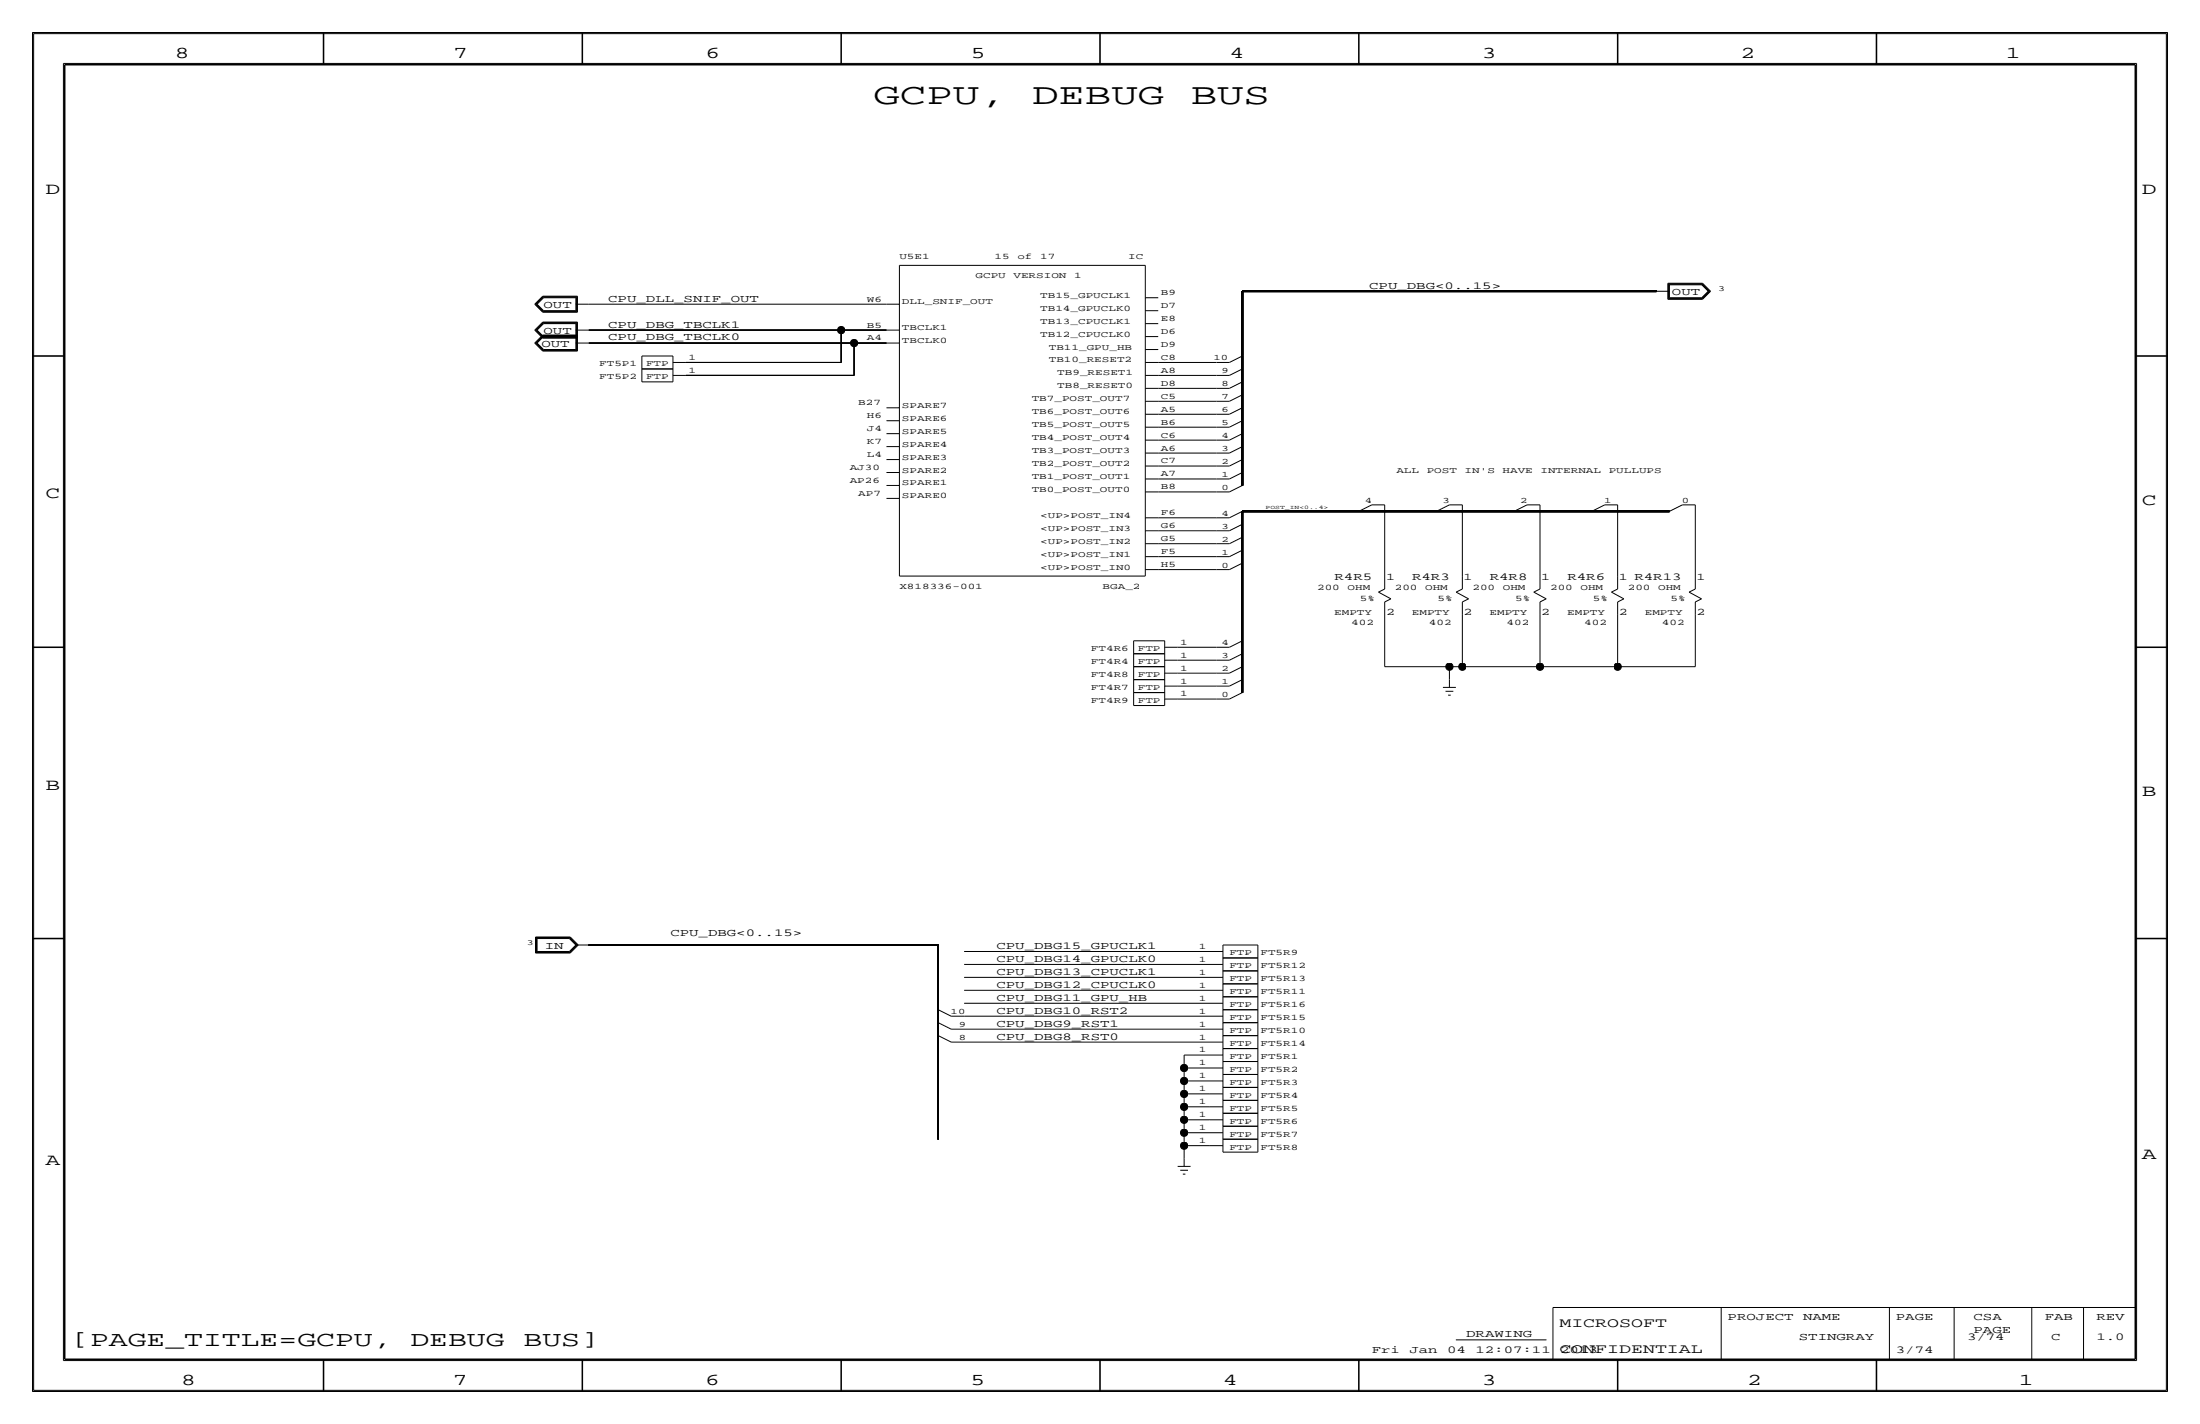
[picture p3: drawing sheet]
<svg xmlns="http://www.w3.org/2000/svg" width="432mm" height="279mm" viewBox="0 0 432 279" stroke-linecap="round" stroke-linejoin="round" font-family="sans-serif">
<!-- layer: Nets -->
<g fill="none" stroke="#000" stroke-width=".2">
<path d="M115.6 59.7h58.4zM115.6 67.3h52zM115.6 64.8h49.5zM134.6 73.7h33zM134.6 71.1h30.5zM165.1 64.8h8.9zM165.1 64.8v6.3zM167.6 67.3h6.4zM167.6 67.3v6.4zM227.3 78.7h11.5zM227.3 76.2h11.5zM227.3 73.7h11.5z"/>
<path d="M227.3 71.1h11.5zM227.3 96.5h11.5zM227.3 94h11.5zM227.3 91.4h11.5zM227.3 88.9h11.5zM227.3 83.8h11.5zM227.3 86.4h11.5zM227.3 81.3h11.5zM271.8 99.1v13.9zM287 99.1v13.9zM302.3 99.1v13.9zM317.5 99.1v13.9z"/>
<path d="M332.7 99.1v13.9zM227.3 111.8h11.5zM227.3 101.6h11.5zM227.3 104.1h11.5zM227.3 106.7h11.5zM227.3 109.2h11.5zM231.1 129.5h7.7zM231.1 127h7.7zM231.1 132.1h7.7zM231.1 134.6h7.7zM231.1 137.2h7.7zM271.8 120.7v10.1z"/>
<path d="M271.8 130.8h12.7zM284.5 130.8h2.5zM284.5 130.8v2.5zM287 120.7v10.1zM287 130.8h15.3zM302.3 120.7v10.1zM302.3 130.8h15.2zM317.5 120.7v10.1zM317.5 130.8h15.2zM332.7 120.7v10.1zM189.2 199.4h48.3zM189.2 194.3h48.3z"/>
<path d="M189.2 196.8h48.3zM189.2 191.8h48.3zM189.2 186.7h48.3zM189.2 189.2h48.3zM189.2 204.5h48.3zM189.2 201.9h48.3zM232.4 219.7v2.6zM232.4 219.7h5.1zM232.4 217.2v2.5zM232.4 217.2h5.1zM232.4 214.6v2.6zM232.4 214.6h5.1z"/>
<path d="M232.4 212.1v2.5zM232.4 212.1h5.1zM232.4 209.5v2.6zM232.4 209.5h5.1zM232.4 207v2.6zM232.4 207h5.1zM232.4 224.8v2.5zM232.4 224.8h5.1zM232.4 222.2v2.6zM232.4 222.2h5.1z"/>
</g>
<g fill="none" stroke="#000" stroke-width=".3">
<path d="M243.8 57.2h81.3zM243.8 57.2v12.7zM243.8 69.9v2.5zM243.8 72.4v2.5zM243.8 74.9v2.6zM243.8 77.5v2.5zM243.8 80v2.5zM243.8 82.6v2.5zM243.8 85.1v2.5zM243.8 87.6v2.6zM243.8 90.2v2.5zM243.8 92.7v2.5z"/>
<path d="M243.8 100.3h22.9zM243.8 100.3v2.6zM243.8 102.9v2.5zM243.8 105.4v2.5zM243.8 110.5v15.2zM243.8 107.9v2.6zM266.7 100.3h15.2zM281.9 100.3h15.3zM297.2 100.3h15.2zM312.4 100.3h15.3zM243.8 133.3v2.6zM243.8 130.8v2.5z"/>
<path d="M243.8 128.3v2.5zM243.8 125.7v2.6zM115.6 185.4h68.5zM184.1 198.1v2.6zM184.1 185.4v12.7zM184.1 203.2v20.3zM184.1 200.7v2.5z"/>
</g>
<g fill="#000" stroke="#000" stroke-width=".2">
<circle cx="165.1" cy="64.8" r=".72"/>
<circle cx="167.6" cy="67.3" r=".72"/>
<circle cx="284.5" cy="130.8" r=".72"/>
<circle cx="287" cy="130.8" r=".72"/>
<circle cx="302.3" cy="130.8" r=".72"/>
<circle cx="317.5" cy="130.8" r=".72"/>
<circle cx="232.4" cy="209.6" r=".72"/>
<circle cx="232.4" cy="212.1" r=".72"/>
<circle cx="232.4" cy="214.6" r=".72"/>
<circle cx="232.4" cy="217.2" r=".72"/>
<circle cx="232.4" cy="219.7" r=".72"/>
<circle cx="232.4" cy="222.3" r=".72"/>
<circle cx="232.4" cy="224.8" r=".72"/>
</g>
<!-- layer: Components -->
<g fill="none" stroke="#000" stroke-width=".2">
<path d="M105 59.7l1.5 1.6zM105 59.7l1.5-1.6zM105.1 59.7l1.5 1.5zM105.1 59.7l1.5-1.5zM105.3 59.7l1.3-1.4zM105.3 59.7l1.3 1.4zM105.4 59.7l1.3 1.3zM105.4 59.7l1.3-1.3zM106.5 58.1h6.8zM106.6 58.2h6.6zM106.6 58.3h6.5zM106.7 58.4h6.3z"/>
<path d="M113 58.4v2.6zM113 59.7h2.6zM113.1 58.3v2.8zM113.2 58.2v3zM113.3 58.1v3.2zM174 59.7h2.5zM176.5 52.1h48.3zM176.5 52.1v60.9zM224.8 52.1v60.9zM224.8 58.4h2.5zM325.1 57.2h2.6zM327.4 58.7h6.8z"/>
<path d="M327.4 55.6v3.1zM327.4 55.6h6.8zM327.5 55.7v2.9zM327.5 58.6h6.6zM327.5 55.7h6.6zM327.6 55.8v2.7zM327.6 58.5h6.5zM327.6 55.8h6.5zM327.7 55.9h6.3zM327.7 55.9v2.5zM327.7 58.4h6.3zM334 58.4l1.3-1.3z"/>
<path d="M334 55.9l1.3 1.3zM334.1 58.5l1.3-1.3zM334.1 55.8l1.3 1.4zM334.1 58.6l1.5-1.4zM334.1 55.7l1.5 1.5zM334.2 55.6l1.5 1.6zM334.2 58.7l1.5-1.6zM105 67.3l1.5 1.6zM105 64.8l1.5 1.5zM105 67.3l1.5-1.6zM105 64.8l1.5-1.6zM105.1 67.3l1.5 1.5z"/>
<path d="M105.1 64.8l1.5 1.4zM105.1 67.3l1.5-1.5zM105.1 64.8l1.5-1.5zM105.3 67.3l1.3-1.4zM105.3 64.8l1.3-1.4zM105.3 67.3l1.3 1.4zM105.3 64.8l1.3 1.3zM105.4 67.3l1.3 1.3zM105.4 64.8l1.3 1.2zM105.4 67.3l1.3-1.3zM105.4 64.8l1.3-1.3zM106.5 65.7h6.8z"/>
<path d="M106.5 63.2h6.8zM106.5 61.3h6.8zM106.5 68.9h6.8zM106.5 66.3h6.8zM106.6 61.2h6.6zM106.6 68.8h6.6zM106.6 66.2h6.6zM106.6 65.8h6.6zM106.6 63.3h6.6zM106.6 65.9h6.5zM106.6 63.4h6.5zM106.6 61.1h6.5z"/>
<path d="M106.6 68.7h6.5zM106.6 66.1h6.5zM106.7 61h6.3zM106.7 66h6.3zM106.7 68.6h6.3zM106.7 63.5h6.3zM113 66v2.6zM113 63.5v2.5zM113 67.3h2.6zM113 64.8h2.6zM113.1 65.9v2.8zM113.1 63.4v2.7z"/>
<path d="M113.2 65.8v3zM113.2 63.3v2.9zM113.3 65.7v3.2zM113.3 63.2v3.1zM126 74.9h6.1zM126 72.4v2.5zM126 72.4h6.1zM126 69.8v2.6zM126 69.8h6.1zM132.1 72.4v2.5zM132.1 69.8v2.6zM132.1 73.7h2.5z"/>
<path d="M132.1 71.1h2.5zM174 64.8h2.5zM174 67.3h2.5zM224.8 61h2.5zM224.8 66h2.5zM224.8 63.5h2.5zM224.8 68.6h2.5zM224.8 78.7h2.5zM224.8 73.7h2.5zM224.8 71.1h2.5zM224.8 76.2h2.5zM238.8 78.7h2.5z"/>
<path d="M238.8 76.2h2.5zM238.8 73.7h2.5zM238.8 71.1h2.5zM241.3 78.7l2.5-1.2zM241.3 76.2l2.5-1.3zM241.3 73.7l2.5-1.3zM241.3 71.1l2.5-1.3zM174 97.8h2.5zM174 95.2h2.5zM174 92.7h2.5zM174 90.2h2.5zM174 87.6h2.5z"/>
<path d="M174 85.1h2.5zM174 82.5h2.5zM174 80h2.5zM224.8 81.3h2.5zM224.8 88.9h2.5zM224.8 86.4h2.5zM224.8 83.8h2.5zM224.8 91.4h2.5zM224.8 94h2.5zM224.8 96.5h2.5zM238.8 94h2.5zM238.8 96.5h2.5z"/>
<path d="M238.8 91.4h2.5zM238.8 86.4h2.5zM238.8 88.9h2.5zM238.8 81.3h2.5zM238.8 83.8h2.5zM241.3 94l2.5-1.3zM241.3 96.5l2.5-1.3zM241.3 91.4l2.5-1.2zM241.3 86.4l2.5-1.3zM241.3 88.9l2.5-1.3zM241.3 81.3l2.5-1.3zM241.3 83.8l2.5-1.3z"/>
<path d="M269.2 99.1h2.6zM284.5 99.1h2.5zM299.7 99.1h2.6zM315 99.1h2.5zM330.2 99.1h2.5zM176.5 113h48.3zM224.8 104.1h2.5zM224.8 101.6h2.5zM224.8 111.8h2.5zM224.8 106.7h2.5zM224.8 109.2h2.5zM238.8 111.8h2.5z"/>
<path d="M238.8 104.1h2.5zM238.8 106.7h2.5zM238.8 109.2h2.5zM238.8 101.6h2.5zM241.3 111.8l2.5-1.3zM241.3 104.1l2.5-1.2zM241.3 106.7l2.5-1.3zM241.3 109.2l2.5-1.3zM241.3 101.6l2.5-1.3zM266.7 100.3l2.5-1.2zM270.6 116.2l2.4 1.3zM270.6 116.2l1.2-.6z"/>
<path d="M271.8 118.1l1.2-.6zM271.8 113v2.6zM271.8 118.1v2.6zM281.9 100.3l2.6-1.2zM285.8 116.2l1.2-.6zM285.8 116.2l2.4 1.3zM287 113v2.6zM287 118.1v2.6zM287 118.1l1.2-.6zM297.2 100.3l2.5-1.2zM301 116.2l1.3-.6zM301 116.2l2.5 1.3z"/>
<path d="M302.3 118.1l1.2-.6zM302.3 113v2.6zM302.3 118.1v2.6zM312.4 100.3l2.6-1.2zM316.3 116.2l1.2-.6zM316.3 116.2l2.4 1.3zM317.5 118.1l1.2-.6zM317.5 113v2.6zM317.5 118.1v2.6zM327.7 100.3l2.5-1.2zM331.5 116.2l1.2-.6zM331.5 116.2l2.5 1.3z"/>
<path d="M332.7 118.1l1.3-.6zM332.7 113v2.6zM332.7 118.1v2.6zM222.5 138.4h6.1zM222.5 135.9v2.5zM222.5 135.9h6.1zM222.5 133.3v2.6zM222.5 133.3h6.1zM222.5 130.8v2.6zM222.5 130.8h6.1zM222.5 128.3v2.5zM222.5 128.3h6.1z"/>
<path d="M222.5 125.7v2.6zM222.5 125.7h6.1zM228.6 135.9v2.5zM228.6 133.3v2.6zM228.6 130.8v2.6zM228.6 128.3v2.5zM228.6 125.7v2.6zM228.6 137.2h2.5zM228.6 134.6h2.5zM228.6 132.1h2.5zM228.6 129.5h2.5zM228.6 127h2.5z"/>
<path d="M238.8 137.2h2.5zM238.8 134.6h2.5zM238.8 132.1h2.5zM238.8 127h2.5zM238.8 129.5h2.5zM241.3 137.2l2.5-1.3zM241.3 134.6l2.5-1.3zM241.3 132.1l2.5-1.3zM241.3 127l2.5-1.3zM241.3 129.5l2.5-1.2zM283.2 134.9h2.6zM283.7 135.6h1.5z"/>
<path d="M284.2 136.4h.5zM284.5 133.3v1.6zM105.1 183.8h6.8zM105.1 183.8v3.2zM105.1 187h6.8zM105.2 183.9h6.7zM105.2 183.9v3zM105.2 186.9h6.7zM105.3 184v2.8zM105.3 186.8h6.5zM105.3 184h6.5zM105.4 184.1h6.4z"/>
<path d="M105.4 184.1v2.6zM105.4 186.7h6.4zM111.8 184.2l1.2 1.2zM111.8 186.7l1.2-1.3zM111.8 186.8l1.4-1.4zM111.8 184l1.4 1.4zM111.9 186.9l1.4-1.5zM111.9 183.9l1.4 1.5zM111.9 183.8l1.6 1.6zM111.9 187l1.6-1.6zM113 185.4h2.6zM184.2 198.1l2.5 1.3z"/>
<path d="M186.7 199.4h2.5zM237.5 189.2h2.5zM237.5 186.7h2.5zM237.5 191.8h2.5zM237.5 196.8h2.5zM237.5 194.3h2.5zM237.5 199.4h2.5zM240 190.5h6.9zM240 188v2.5zM240 188h6.9zM240 185.4v2.6zM240 185.4h6.9z"/>
<path d="M240 193h6.9zM240 190.5v2.5zM240 198.1h6.9zM240 195.6v2.5zM240 195.6h6.9zM240 193v2.6zM240 198.1v2.6zM246.9 188v2.5zM246.9 185.4v2.6zM246.9 190.5v2.5zM246.9 195.6v2.5zM246.9 193v2.6z"/>
<path d="M246.9 198.1v2.6zM184.2 200.7l2.5 1.2zM184.2 203.2l2.5 1.3zM186.7 201.9h2.5zM186.7 204.5h2.5zM237.5 201.9h2.5zM237.5 204.5h2.5zM237.5 209.5h2.5zM237.5 207h2.5zM237.5 214.6h2.5zM237.5 212.1h2.5zM237.5 217.2h2.5z"/>
<path d="M237.5 219.7h2.5zM240 203.2h6.9zM240 200.7v2.5zM240 200.7h6.9zM240 205.7h6.9zM240 203.2v2.5zM240 210.8h6.9zM240 208.3v2.5zM240 208.3h6.9zM240 205.7v2.6zM240 215.9h6.9zM240 213.4v2.5z"/>
<path d="M240 213.4h6.9zM240 210.8v2.6zM240 218.4h6.9zM240 215.9v2.5zM240 218.4v2.6zM246.9 200.7v2.5zM246.9 203.2v2.5zM246.9 208.3v2.5zM246.9 205.7v2.6zM246.9 213.4v2.5zM246.9 210.8v2.6zM246.9 215.9v2.5z"/>
<path d="M246.9 218.4v2.6zM231.1 228.9h2.6zM231.6 229.6h1.6zM232.2 230.4h.5zM232.4 227.3v1.6zM237.5 224.8h2.5zM237.5 222.2h2.5zM240 226.1h6.9zM240 223.5v2.6zM240 223.5h6.9zM240 221v2.5zM240 221h6.9z"/>
<path d="M246.9 223.5v2.6zM246.9 221v2.5zM285.8 262.9h17.7z"/>
</g>
<!-- layer: Page Border and Title Block -->
<g fill="none" stroke="#000" stroke-width=".3">
<path d="M6.3 6.3v266.7zM6.4 6.3h419zM12.7 12.7h406.4zM12.7 12.7v254zM63.5 6.3v6.4zM114.3 6.3v6.4zM165.1 6.3v6.4zM215.9 6.3v6.4zM266.7 6.3v6.4zM317.5 6.3v6.4zM368.3 6.3v6.4zM419.1 12.7v254z"/>
<path d="M425.4 6.3v266.7zM6.3 69.8h6.4zM419.1 69.8h6.3zM6.3 127h6.4zM419.1 127h6.3zM6.3 184.1h6.4zM419.1 184.1h6.3zM6.4 273h419zM12.7 266.7h406.4zM63.5 266.7v6.3zM114.3 266.7v6.3zM165.1 266.7v6.3z"/>
<path d="M215.9 266.7v6.3zM266.7 266.7v6.3zM317.5 266.7v6.3zM368.3 266.7v6.3z"/>
</g>
<g fill="none" stroke="#000" stroke-width=".2">
<path d="M6.6 6.6h418.6zM6.6 6.6v266.2zM12.4 12.4v254.6zM12.4 12.4h407zM419.4 12.4v254.6zM425.2 6.6v266.2zM304.8 256.5v10.2zM304.8 256.5h114.3zM337.8 256.5v10.2zM370.8 256.5v10.2zM383.5 256.5v10.2zM398.8 256.5v10.2z"/>
<path d="M408.9 256.5v10.2zM6.6 272.8h418.6zM12.4 267h407z"/>
</g>
<g font-size="5.8">
<text x="171.4" y="20.3">GCPU,</text>
<text x="202.6" y="20.3">DEBUG</text>
<text x="233.7" y="20.3">BUS</text>
</g>
<g font-size="4.2">
<text x="14" y="264.2">[PAGE_TITLE=GCPU,</text>
<text x="80.6" y="264.2">DEBUG</text>
<text x="102.7" y="264.2">BUS]</text>
</g>
<g font-size="3.3">
<text x="34.3" y="11.4">8</text>
<text x="88.9" y="11.4">7</text>
<text x="138.5" y="11.4">6</text>
<text x="190.5" y="11.4">5</text>
<text x="241.3" y="11.4">4</text>
<text x="290.8" y="11.4">3</text>
<text x="341.6" y="11.4">2</text>
<text x="393.7" y="11.4">1</text>
<text x="8.9" y="38.1">D</text>
<text x="420.4" y="38.1">D</text>
<text x="8.9" y="97.8">C</text>
<text x="420.4" y="99.1">C</text>
<text x="8.9" y="154.9">B</text>
<text x="420.4" y="156.2">B</text>
<text x="420.4" y="227.3">A</text>
<text x="8.9" y="228.6">A</text>
<text x="35.6" y="271.8">8</text>
<text x="88.9" y="271.8">7</text>
<text x="138.4" y="271.8">6</text>
<text x="190.5" y="271.8">5</text>
<text x="240" y="271.8">4</text>
<text x="290.8" y="271.8">3</text>
<text x="342.9" y="271.8">2</text>
<text x="396.2" y="271.8">1</text>
</g>
<g font-size="2.6">
<text x="306.1" y="260.4">MICROSOFT</text>
<text x="306.1" y="265.4">CONFIDENTIAL</text>
</g>
<g font-size="2.1">
<text x="119.4" y="59.2">CPU_DLL_SNIF_OUT</text>
<text x="268.7" y="56.6">CPU_DBG&lt;0..15&gt;</text>
<text x="328.2" y="57.9">OUT</text>
<text x="106.7" y="60.5">OUT</text>
<text x="106.7" y="65.5">OUT</text>
<text x="119.4" y="64.3">CPU_DBG_TBCLK1</text>
<text x="106.3" y="68.1">OUT</text>
<text x="119.4" y="66.8">CPU_DBG_TBCLK0</text>
<text x="261.9" y="113.8">R4R5</text>
<text x="277.2" y="113.8">R4R3</text>
<text x="292.4" y="113.8">R4R8</text>
<text x="307.6" y="113.8">R4R6</text>
<text x="131.6" y="183.6">CPU_DBG&lt;0..15&gt;</text>
<text x="106.9" y="186.2">IN</text>
<text x="195.6" y="191.3">CPU_DBG13_CPUCLK1</text>
<text x="195.6" y="186.2">CPU_DBG15_GPUCLK1</text>
<text x="195.6" y="188.7">CPU_DBG14_GPUCLK0</text>
<text x="195.6" y="193.8">CPU_DBG12_CPUCLK0</text>
<text x="195.6" y="196.3">CPU_DBG11_GPU_HB</text>
<text x="195.6" y="204">CPU_DBG8_RST0</text>
<text x="195.6" y="198.9">CPU_DBG10_RST2</text>
<text x="195.6" y="201.4">CPU_DBG9_RST1</text>
<text x="287.8" y="262.4">DRAWING</text>
<text x="339.1" y="259.1">PROJECT</text>
<text x="353.1" y="262.9">STINGRAY</text>
<text x="353.9" y="259.1">NAME</text>
<text x="372.1" y="259.1">PAGE</text>
<text x="386.1" y="262.9">3/74</text>
<text x="387.4" y="259.1">CSA</text>
<text x="387.4" y="261.6">PAGE</text>
<text x="401.3" y="259.1">FAB</text>
<text x="402.6" y="262.9">C</text>
<text x="411.5" y="259.1">REV</text>
<text x="411.5" y="262.9">1.0</text>
<text x="269.2" y="265.4">Fri</text>
<text x="276.6" y="265.4">Jan</text>
<text x="284" y="265.4">04</text>
<text x="289.6" y="265.4">12:07:11</text>
<text x="306.2" y="265.4">2013</text>
<text x="372.1" y="265.4">3/74</text>
</g>
<g font-size="2">
<text x="272" y="113.8">1</text>
<text x="287.3" y="113.8">1</text>
<text x="302.5" y="113.8">1</text>
<text x="317.8" y="113.8">1 R4R13</text>
<text x="333" y="113.8">1</text>
<text x="272" y="120.7">2</text>
<text x="287.3" y="120.7">2</text>
<text x="302.5" y="120.7">2</text>
<text x="317.8" y="120.7">2</text>
<text x="333" y="120.7">2</text>
</g>
<g font-size="1.7">
<text x="176.5" y="50.8">U5E1</text>
<text x="195.2" y="50.8">15</text>
<text x="199.7" y="50.8">of</text>
<text x="204.2" y="50.8">17</text>
<text x="221.4" y="50.8">IC</text>
<text x="170.1" y="59.2">W6</text>
<text x="177" y="59.7">DLL_SNIF_OUT</text>
<text x="191.5" y="54.6">GCPU</text>
<text x="198.9" y="54.6">VERSION</text>
<text x="204.2" y="58.4">TB15_GPUCLK1</text>
<text x="210.8" y="54.6">1</text>
<text x="227.8" y="57.9">B9</text>
<text x="170.1" y="64.3">B5</text>
<text x="177" y="64.8">TBCLK1</text>
<text x="204.2" y="61">TB14_GPUCLK0</text>
<text x="204.2" y="63.5">TB13_CPUCLK1</text>
<text x="227.8" y="65.5">D6</text>
<text x="227.8" y="63">E8</text>
<text x="227.8" y="60.5">D7</text>
<text x="117.6" y="71.9">FT5P1</text>
<text x="126.8" y="71.9">FTP</text>
<text x="135.1" y="70.6">1</text>
<text x="170.1" y="66.8">A4</text>
<text x="177" y="67.3">TBCLK0</text>
<text x="204.2" y="66">TB12_CPUCLK0</text>
<text x="205.8" y="68.6">TB11_GPU_HB</text>
<text x="205.8" y="71.1">TB10_RESET2</text>
<text x="227.8" y="70.6">C8</text>
<text x="227.8" y="68.1">D9</text>
<text x="117.6" y="74.4">FT5P2</text>
<text x="126.8" y="74.4">FTP</text>
<text x="135.1" y="73.2">1</text>
<text x="207.5" y="73.7">TB9_RESET1</text>
<text x="207.5" y="76.2">TB8_RESET0</text>
<text x="227.8" y="75.7">D8</text>
<text x="227.8" y="73.2">A8</text>
<text x="168.4" y="79.5">B27</text>
<text x="170.1" y="82">H6</text>
<text x="177" y="82.6">SPARE6</text>
<text x="177" y="80">SPARE7</text>
<text x="202.5" y="78.7">TB7_POST_OUT7</text>
<text x="202.5" y="81.3">TB6_POST_OUT6</text>
<text x="202.5" y="83.8">TB5_POST_OUT5</text>
<text x="227.8" y="83.3">B6</text>
<text x="227.8" y="80.8">A5</text>
<text x="227.8" y="78.2">C5</text>
<text x="170.1" y="89.7">L4</text>
<text x="170.1" y="87.1">K7</text>
<text x="170.1" y="84.6">J4</text>
<text x="177" y="87.6">SPARE4</text>
<text x="177" y="85.1">SPARE5</text>
<text x="202.5" y="88.9">TB3_POST_OUT3</text>
<text x="202.5" y="86.4">TB4_POST_OUT4</text>
<text x="227.8" y="88.4">A6</text>
<text x="227.8" y="85.9">C6</text>
<text x="166.8" y="94.7">AP26</text>
<text x="166.8" y="92.2">AJ30</text>
<text x="177" y="95.3">SPARE1</text>
<text x="177" y="92.7">SPARE2</text>
<text x="177" y="90.2">SPARE3</text>
<text x="202.5" y="91.4">TB2_POST_OUT2</text>
<text x="202.5" y="94">TB1_POST_OUT1</text>
<text x="227.8" y="93.5">A7</text>
<text x="227.8" y="90.9">C7</text>
<text x="274.1" y="92.7">ALL</text>
<text x="280" y="92.7">POST</text>
<text x="287.5" y="92.7">IN'S</text>
<text x="294.9" y="92.7">HAVE</text>
<text x="302.4" y="92.7">INTERNAL</text>
<text x="315.7" y="92.7">PULLUPS</text>
<text x="168.5" y="97.3">AP7</text>
<text x="177" y="97.8">SPARE0</text>
<text x="202.5" y="96.5">TB0_POST_OUT0</text>
<text x="204.2" y="101.6">&lt;UP&gt;POST_IN4</text>
<text x="227.8" y="96">B8</text>
<text x="227.8" y="101.1">F6</text>
<text x="204.2" y="104.1">&lt;UP&gt;POST_IN3</text>
<text x="204.2" y="106.7">&lt;UP&gt;POST_IN2</text>
<text x="227.8" y="106.2">G5</text>
<text x="227.8" y="103.6">G6</text>
<text x="204.2" y="111.8">&lt;UP&gt;POST_IN0</text>
<text x="204.2" y="109.2">&lt;UP&gt;POST_IN1</text>
<text x="227.8" y="111.3">H5</text>
<text x="227.8" y="108.7">F5</text>
<text x="176.5" y="115.6">X818336-001</text>
<text x="216.4" y="115.6">BGA_2</text>
<text x="258.5" y="115.8">200</text>
<text x="264.5" y="115.8">OHM</text>
<text x="266.9" y="117.9">5%</text>
<text x="273.8" y="115.8">200</text>
<text x="279.7" y="115.8">OHM</text>
<text x="282.1" y="117.9">5%</text>
<text x="289" y="115.8">200</text>
<text x="295" y="115.8">OHM</text>
<text x="297.4" y="117.9">5%</text>
<text x="304.2" y="115.8">200</text>
<text x="310.2" y="115.8">OHM</text>
<text x="312.6" y="117.9">5%</text>
<text x="319.5" y="115.8">200</text>
<text x="325.4" y="115.8">OHM</text>
<text x="327.9" y="117.9">5%</text>
<text x="261.9" y="120.7">EMPTY</text>
<text x="265.2" y="122.7">402</text>
<text x="277.1" y="120.7">EMPTY</text>
<text x="280.5" y="122.7">402</text>
<text x="292.4" y="120.7">EMPTY</text>
<text x="295.7" y="122.7">402</text>
<text x="307.6" y="120.7">EMPTY</text>
<text x="310.9" y="122.7">402</text>
<text x="322.8" y="120.7">EMPTY</text>
<text x="326.2" y="122.7">402</text>
<text x="214.1" y="130.3">FT4R4</text>
<text x="214.1" y="127.8">FT4R6</text>
<text x="223.3" y="130.3">FTP</text>
<text x="223.3" y="127.8">FTP</text>
<text x="231.6" y="131.6">1</text>
<text x="231.6" y="129">1</text>
<text x="231.6" y="126.5">1</text>
<text x="214.1" y="137.9">FT4R9</text>
<text x="214.1" y="135.4">FT4R7</text>
<text x="214.1" y="132.8">FT4R8</text>
<text x="223.3" y="137.9">FTP</text>
<text x="223.3" y="135.4">FTP</text>
<text x="223.3" y="132.8">FTP</text>
<text x="231.6" y="136.7">1</text>
<text x="231.6" y="134.1">1</text>
<text x="235.3" y="188.7">1</text>
<text x="235.3" y="186.2">1</text>
<text x="235.3" y="191.3">1</text>
<text x="241.3" y="190">FTP</text>
<text x="241.3" y="187.5">FTP</text>
<text x="247.4" y="190">FT5R12</text>
<text x="247.4" y="187.5">FT5R9</text>
<text x="235.3" y="196.3">1</text>
<text x="235.3" y="193.8">1</text>
<text x="241.3" y="192.5">FTP</text>
<text x="241.3" y="197.6">FTP</text>
<text x="241.3" y="195.1">FTP</text>
<text x="247.4" y="192.5">FT5R13</text>
<text x="247.4" y="197.6">FT5R16</text>
<text x="247.4" y="195.1">FT5R11</text>
<text x="235.3" y="201.4">1</text>
<text x="235.3" y="198.9">1</text>
<text x="235.3" y="204">1</text>
<text x="241.3" y="202.7">FTP</text>
<text x="241.3" y="200.2">FTP</text>
<text x="247.4" y="202.7">FT5R10</text>
<text x="247.4" y="200.2">FT5R15</text>
<text x="235.3" y="209">1</text>
<text x="235.3" y="206.5">1</text>
<text x="241.3" y="205.2">FTP</text>
<text x="241.3" y="207.8">FTP</text>
<text x="247.4" y="205.2">FT5R14</text>
<text x="247.4" y="207.8">FT5R1</text>
<text x="235.3" y="214.1">1</text>
<text x="235.3" y="211.6">1</text>
<text x="241.3" y="210.3">FTP</text>
<text x="241.3" y="215.4">FTP</text>
<text x="241.3" y="212.9">FTP</text>
<text x="247.4" y="210.3">FT5R2</text>
<text x="247.4" y="215.4">FT5R4</text>
<text x="247.4" y="212.8">FT5R3</text>
<text x="235.3" y="216.7">1</text>
<text x="235.3" y="221.7">1</text>
<text x="235.3" y="219.2">1</text>
<text x="241.3" y="217.9">FTP</text>
<text x="241.3" y="220.5">FTP</text>
<text x="247.4" y="217.9">FT5R5</text>
<text x="247.4" y="220.5">FT5R6</text>
<text x="235.3" y="224.3">1</text>
<text x="241.3" y="225.6">FTP</text>
<text x="241.3" y="223">FTP</text>
<text x="247.4" y="225.5">FT5R8</text>
<text x="247.4" y="223">FT5R7</text>
</g>
<g font-size="1.6">
<text x="238.1" y="70.7">10</text>
<text x="239.8" y="75.8">8</text>
<text x="239.8" y="73.3">9</text>
<text x="239.8" y="80.9">6</text>
<text x="239.8" y="78.3">7</text>
<text x="239.8" y="83.4">5</text>
<text x="239.8" y="86">4</text>
<text x="239.8" y="88.5">3</text>
<text x="239.8" y="93.6">1</text>
<text x="239.8" y="91">2</text>
<text x="239.8" y="96.1">0</text>
<text x="239.8" y="101.2">4</text>
<text x="267.9" y="98.7">4</text>
<text x="283.1" y="98.7">3</text>
<text x="298.3" y="98.7">2</text>
<text x="314.9" y="98.7">1</text>
<text x="330.1" y="98.7">0</text>
<text x="239.8" y="103.7">3</text>
<text x="239.8" y="106.3">2</text>
<text x="239.8" y="111.4">0</text>
<text x="239.8" y="108.8">1</text>
<text x="239.8" y="131.7">2</text>
<text x="239.8" y="126.6">4</text>
<text x="239.8" y="129.1">3</text>
<text x="239.8" y="136.8">0</text>
<text x="239.8" y="134.2">1</text>
<text x="186.6" y="199">10</text>
<text x="188.2" y="201.5">9</text>
<text x="188.2" y="204.1">8</text>
</g>
<g font-size="1.5">
<text x="337.3" y="57.1">3</text>
<text x="103.4" y="185.4">3</text>
</g>
<text font-size="1.1" x="248.4" y="99.8">POST_IN&lt;0..4&gt;</text>
</svg>
